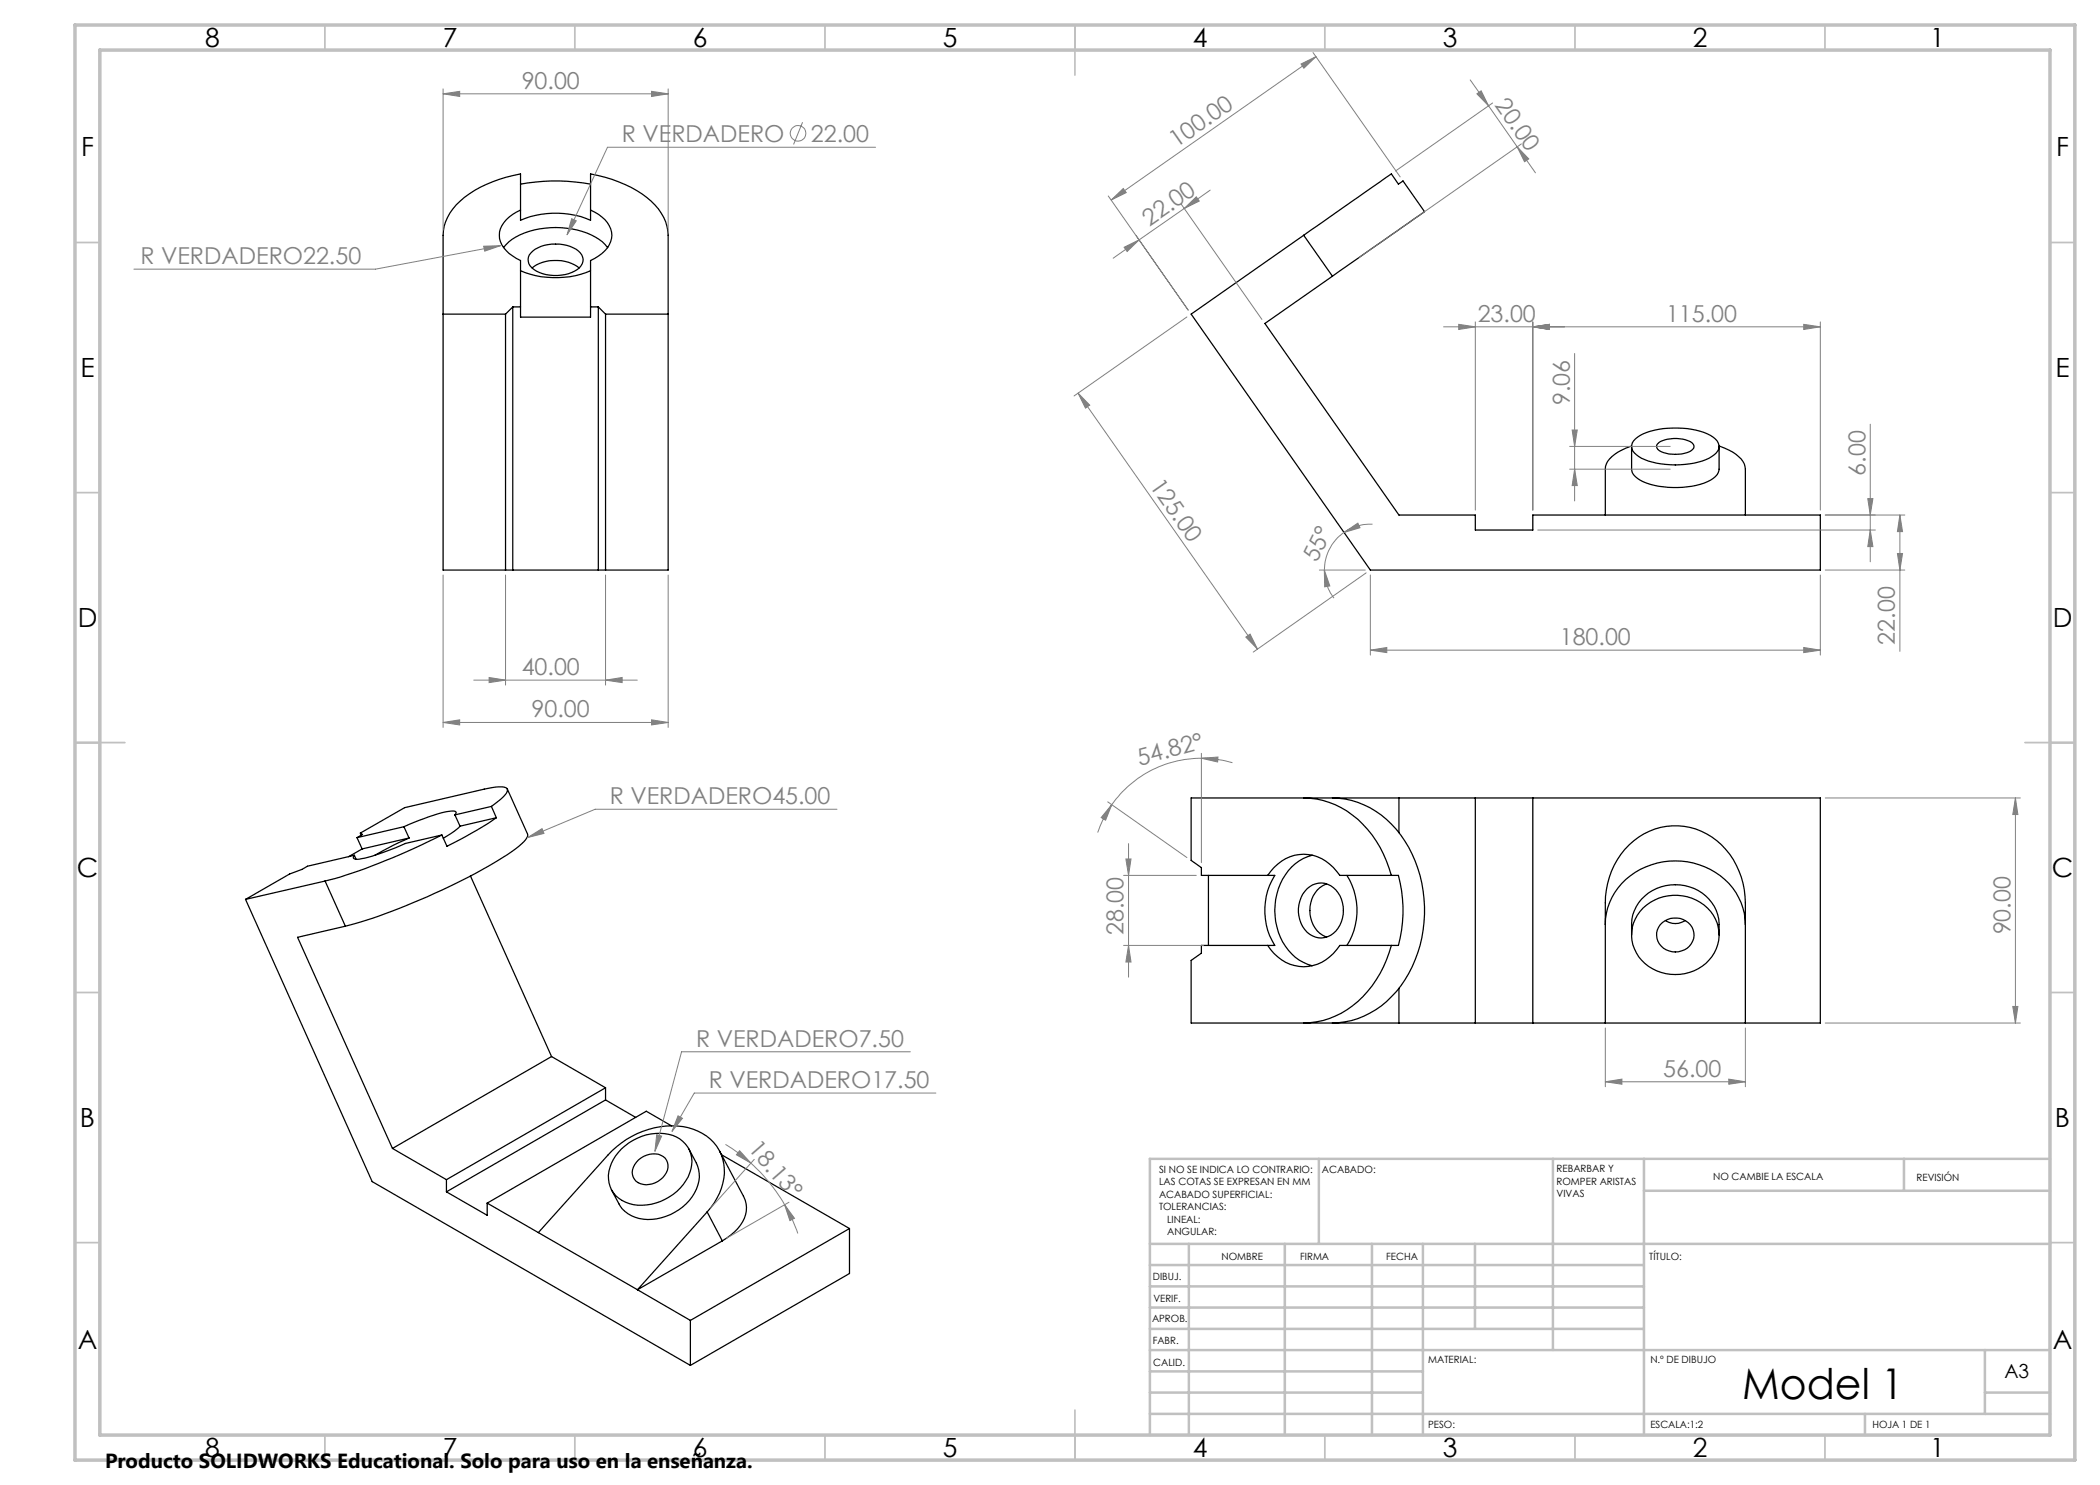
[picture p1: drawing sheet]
<svg xmlns="http://www.w3.org/2000/svg" width="420mm" height="297mm" viewBox="0 0 420 297" stroke-linecap="round" stroke-linejoin="round" font-family="sans-serif">
<g fill="none" stroke="#000" stroke-width=".25">
<path d="M104.1 36.8a38.4 38.4 0 0 1 14 0M91.2 41a23.2 23.2 0 0 1 12.9-6.2v9.3a18 18 0 0 1 14 0v-9.3a22.5 22.5 0 0 1 13.6 7 8.7 8.7 0 0 1 1.9 5.3v66.9h-45v-66.9a9 9 0 0 1 2.6-6.1zM100.7 49.5a11.8 11.8 0 0 1 8.2-3.9 15.8 15.8 0 0 1 11.6 2.8l1 1.1M104.1 42a6.7 6.7 0 0 0-4.2 4.4 4.9 4.9 0 0 0 2.6 4.8l1.6 .9v11.3h14v-11.3a6.3 6.3 0 0 0 4.3-5 5.6 5.6 0 0 0-3.4-4.7l-.9-.4M104.1 54.1a18.4 18.4 0 0 0 14 0M106.4 53.6a8.1 8.1 0 0 1 9.4 0M106.6 50.2a8.2 8.2 0 0 1 9.1 0 2.27 2.27 0 0 1 .9 2.2 2.27 2.27 0 0 1-1.7 1.8 8.3 8.3 0 0 1-8.5-.7 2.09 2.09 0 0 1 .2-3.3zM260.7 47.1l17.6-12.3 1.4 2 .9-.6 4.3 6.1-18.4 12.9M260.7 47.1l-22.5 15.7 35.9 51.2h90v-11h-57.5v3h-11.5v-3h-15.3l-26.8-38.3 13.5-9.5M260.7 47.1l5.8 8.1M88.6 62.8h12.5M101.1 62.8v51.2"/>
<path d="M102.6 61.4l-1.5 1.4M102.6 61.4h1.5M102.6 61.4v52.6M118.1 61.4h1.6M119.7 61.4l1.4 1.4M119.7 61.4v52.6M121.1 62.8v51.2M121.1 62.8h12.5M326.3 89.3v4.5a3.7 3.7 0 0 0 3 2.8 18.1 18.1 0 0 0 12.8-.6 2.72 2.72 0 0 0 1.7-2.2v-4.5M326.3 89.2a8.4 8.4 0 0 0-5 3.6l-.2 1v9.2M327.1 87.8a12.3 12.3 0 0 1 8.4-2.2 12 12 0 0 1 7.6 2.2 1.89 1.89 0 0 1-.2 3.1 13.6 13.6 0 0 1-8.8 2.1 10.7 10.7 0 0 1-7.2-2.4 1.82 1.82 0 0 1 .2-2.8zM331.5 88.8a5.4 5.4 0 0 1 4.5-1l1.1 .2a1.74 1.74 0 0 1 1.7 1.4 2.15 2.15 0 0 1-1.9 1.3 6.4 6.4 0 0 1-5.3-.8 .83 .83 0 0 1-.1-1.1z"/>
<path d="M343.8 89.2a8.4 8.4 0 0 1 5.1 3.6l.2 1v9.2M101.5 157.8l4 9.1a2.53 2.53 0 0 1-1.3 1.9 77.2 77.2 0 0 1-15.9 9.2l-7.1 3.1a85.2 85.2 0 0 1-12.1 4.1M238.2 159.6h125.9v45h-125.9v-12.5l2.1-1.5v-1.5h14.7a13.3 13.3 0 0 1 0-14h-14.7v-1.6l-2.1-1.4zM260.7 159.6a17.4 17.4 0 0 1 14.5 8.6 25.2 25.2 0 0 1 3.1 6.9M266.5 159.6a17.9 17.9 0 0 1 15.3 9.9 26.4 26.4 0 0 1-2.5 28.8 17.3 17.3 0 0 1-12.8 6.3M279.8 159.6v6.9M295.1 159.6v45M306.6 159.6v45M49.1 179.9l25.3 56.4 63.7 36.8M65 176.2l-15.9 3.7M65 176.2l4.1 9M70.9 171.1l-9.4 2.1-1.1 .7-2.5 .9-8.8 5.1"/>
<path d="M70.9 171.1l.3 .8M71.4 167.5l1 2.3M72.1 166.6l.4 .3-1.1 .6M72.1 166.6l.1 .4M72.4 169.8l-2.7 1.5M80.8 165.3l1 2.3M80.8 165.3l-9.4 2.2M81.8 167.6l-3.1 1.4-3.7 2.1M81.8 167.6l-9.4 2.2M88.4 167a122.3 122.3 0 0 1-23.4 9.2M88.4 167l-7.3 1.7-3.1 1.3a20.4 20.4 0 0 1-6.9 1.8l-.4-.1 .2-.6M91 163l.2-.5-.1-.2a11 11 0 0 0-5.4 1.1l-4.9 1.9"/>
<path d="M91 163l1 2.2M92 165.2l-1.2 1.1-2.1 1.4M94.1 175.2l16.2 36.1M98.3 161.3l2.7-2.3a1.08 1.08 0 0 0 .3-1.4 7.2 7.2 0 0 0-4.5 .2l-15.9 3.7-8.8 5.1M98.3 161.3l1 2.2M98.3 161.3l-7.3 1.7M99.3 163.5a76.1 76.1 0 0 1-9.9 5.8l-1-2.3M99.3 163.5l-7.3 1.7M241.7 175.1v14M253.5 175.1a8.2 8.2 0 0 1 10.8-3.4 10.8 10.8 0 0 1 3.7 3.4h11.7a26.9 26.9 0 0 1 0 14h-11.7a8.2 8.2 0 0 1-11.7 2.9 9.6 9.6 0 0 1-2.8-2.9M261.4 177.8a4 4 0 0 1 6.6 1.4 6.2 6.2 0 0 1-1.8 7.8 4.3 4.3 0 0 1-6.2-3 6.3 6.3 0 0 1 1.4-6.2zM262.5 171.1a9.9 9.9 0 0 0-7.1 7.7 12.3 12.3 0 0 0 4.4 13.2l1.7 .9 1 .2"/>
<path d="M265.3 176.8a5.9 5.9 0 0 0-2.3 8.8 4.5 4.5 0 0 0 2.3 1.8M269.4 175.1a13.1 13.1 0 0 1 0 14M69.1 185.2l-9.6 2.3 19 42.2M278.3 189.1a20.9 20.9 0 0 1-12.5 14.6 16.9 16.9 0 0 1-5.1 .9M279.8 197.7v6.9M321.1 184.9a12.9 12.9 0 0 1 10.3-12.3 14.5 14.5 0 0 1 16.3 6.9 11.8 11.8 0 0 1 1.4 5.4M326.3 187v-2.1a8.3 8.3 0 0 1 8.8-8 8.4 8.4 0 0 1 8.7 8v2.1M328.6 181.6a9.2 9.2 0 0 1 14.5 2.2 7.8 7.8 0 0 1-6.1 10.9 8.9 8.9 0 0 1-10.4-5.8 7.4 7.4 0 0 1 2-7.3zM332.5 184.5a3.8 3.8 0 0 1 4-.7 3.8 3.8 0 0 1 2.3 3.3 3.8 3.8 0 0 1-3.7 3.3 3.8 3.8 0 0 1-3.8-3.3 3.1 3.1 0 0 1 1.2-2.6zM333.1 184.1a3.6 3.6 0 0 0 3.9 0M110.3 211.3l10.8 6.3M110.3 211.3l-31.8 18.4"/>
<path d="M121.1 220l-31.8 18.4M121.1 220l6 3.5M121.1 217.6l-31.8 18.3M121.1 217.6v2.4M321.1 204.6v-24a15.2 15.2 0 0 1 11-15.1 13.7 13.7 0 0 1 15.7 8.7 16.3 16.3 0 0 1 1.3 6.4v24M78.5 229.7l10.8 6.2M89.3 235.9v2.5M89.3 238.4l8.1 4.7v-2.5M124.3 229.8a10.2 10.2 0 0 1 11-2.4 5.7 5.7 0 0 1 2.3 8 10.7 10.7 0 0 1-11.7 5.3 5.6 5.6 0 0 1-3.6-8 9.2 9.2 0 0 1 2-2.9zM127.7 232a4 4 0 0 1 5.3-.4 2.91 2.91 0 0 1-.9 4.3 3.7 3.7 0 0 1-5.2 0 2.92 2.92 0 0 1 .8-3.9zM134.3 225.2l-5-3-31.9 18.4M137.8 229.8a10.4 10.4 0 0 1 2 4.9 9 9 0 0 1-5.7 8.2 8.3 8.3 0 0 1-9.7-1.1l-2.1-3.9"/>
<path d="M143.9 230.2l4.8 9.1a5.5 5.5 0 0 1-1.2 6.4l-1.3 1.3-1.7 1.2M144.3 231l25.6 14.7M97.4 240.6l10.3 5.9M107.7 246.5l30.4 17.6M141.4 242.4a11.2 11.2 0 0 0 2.9-11.5 10.2 10.2 0 0 0-10-5.7 17.5 17.5 0 0 0-12.7 5.8l-13.9 15.5M141.4 242.4l-13.9 15.5 17-9.7M141.4 242.4l3.1 5.8M169.9 245.7l-31.8 18.4M169.9 245.7v9l-31.8 18.4M138.1 264.1v9"/>
</g>
<g fill="none" stroke="#808080" stroke-width=".2">
<path d="M88.6 18.8l3.3-.5v1zM88.6 17.8v28.2M88.6 18.8h45M130.3 18.3l3.3 .5-3.3 .5zM133.6 17.8v28.2M260.2 12.8l3-1.5-2.4 2.3zM262.6 10.5l17.4 24.9M263.2 11.3l-41 28.7M294 16l3.7 5.2M295.4 18.8l.8-.6 1.5 3zM160.5 24.4l-1.8 4.5M175.1 29.5h-53.6l-8.1 17.5"/>
<path d="M221.7 39.2l15.9 22.8M242 38l-5.1 3.7M297.7 21.2l9.4 13.4M298.5 20.6l-19.4 13.6M303.4 29.3l2.4 2.5-.9 .5zM304.3 28.8l-32.5 22.7M96.7 49.2l3.4-.1-3.2 1.1zM100.1 49.1l-25 4.7h-48.3M114.3 43.7l1 .5-1.9 2.8zM222.2 40l2.4-2.3 .6 .8zM224.8 49.5l3-1.5-2.4 2.3zM227.8 48l-5.2 3.6"/>
<path d="M236.3 40.8l16.1 23.1M236.9 41.7l-9.1 6.3M236.9 41.7l2.4-2.3 .6 .8zM215.6 78.6l2.3 2.4-.8 .6zM215.6 78.6l35.9 51.2M237.4 63.4l-22.6 15.8M288.7 65.4h75.4M291.7 64.9l3.4 .5-3.4 .5zM295.1 64.4v37.6M306.6 65.4l3.3-.5v1zM306.6 64.4v37.6M314.9 70.7v29.5"/>
<path d="M360.8 64.9l3.3 .5-3.3 .5zM364.1 64.4v37.6M313.9 89.3h20.1M313.9 93.8h20.1M314.4 86h1.1l-.6 3.3zM314.9 93.8l.6 3.3h-1.1zM373.6 99.7h1l-.5 3.3zM374.1 84.8v27.6M88.6 115v30.5M101.1 115v22M121.1 115v22M133.6 115v30.5"/>
<path d="M263.9 114h9.1M264.9 114l1.1 3.2-1.1 .2zM264.9 114a9 9 0 0 0 1.9 5.6M268.8 106.5l2.8-1.9 .4 .9zM268.8 106.5a9.3 9.3 0 0 0-3.9 7.5M273.2 114.6l-22.6 15.8M274.1 115v16M274.5 104.8a9.2 9.2 0 0 0-5.7 1.7M307.6 106h67.5M364.1 115v16M365.1 103h15.9M365.1 114h15.9"/>
<path d="M374.1 106l.5 3.3h-1zM379.5 110.7h1l-.5 3.3zM380 103l.5 3.3h-1zM380 103v27.3M94.8 136h32.7M97.8 135.5l3.3 .5-3.3 .5zM121.1 136l3.3-.5v1zM249.2 127.4l.8-.6 1.5 3zM274.1 130l3.3-.5v1zM274.1 130h90M360.8 129.5l3.3 .5-3.3 .5zM88.6 144.5l3.3-.5v1z"/>
<path d="M88.6 144.5h45M130.3 144l3.3 .5-3.3 .5zM240.3 151.7l3.3-.3-.1 1zM240.3 151.7a21.8 21.8 0 0 0-17.9 9.2M240.3 151.7a22.4 22.4 0 0 1 6.2 .8M240.3 150.7v21.8M365.1 159.6h39M403.1 159.6l.5 3.3h-1zM403.1 159.6v45M105.6 167.5l2.8-1.8 .4 1zM167.4 161.9h-48.4l-13.4 5.6M221.5 160.4l15.9 11.1"/>
<path d="M222.4 160.9l-1.3 3.1-.9-.5zM222.4 160.9a21.7 21.7 0 0 0-2.9 5.6M224.7 175.1h14.6M225.2 171.8h1l-.5 3.3zM225.7 168.7v26.7M224.7 189.1h16M225.7 189.1l.5 3.3h-1zM182.1 210.4h-45.8l-5.3 19.9M187.2 218.6h-48.3l-4.5 7.7M321.1 216.4l3.3-.6v1zM321.1 205.6v11.7M321.1 216.4h28"/>
<path d="M345.8 215.8l3.3 .6-3.3 .4zM349.1 205.6v11.7M365.1 204.6h39M402.6 201.3h1l-.5 3.3zM131.3 226.9l1 .3-1.3 3.1zM135.6 223.2l.9 .5-2.1 2.6zM145.1 228.9l2.6 1.7 2.5 2M147.9 230.1l2.3 2.5-2.9-1.6zM150.2 232.6a33.9 33.9 0 0 1 6.7 8.3M150.8 231.9l-8.7 9.7M156.9 240.9l2 2.8-.9 .4zM156.9 240.9a30.2 30.2 0 0 1 2.7 5.8"/>
<path d="M157.8 240.4l-12.5 7.2"/>
<circle cx="159.6" cy="26.7" r="1.55"/>
</g>
<g fill="none" stroke="#c0c0c0" stroke-width=".35">
<path d="M65 5v5M115 5v5M165 5v5M215 5v10M265 5v5M315 5v5M365 5v5M15 48.5h5M410 48.5h5M15 98.5h5M410 98.5h5M15 148.5h10"/>
<path d="M405 148.5h10M15 198.5h5M410 198.5h5M15 248.5h5M410 248.5h5M65 287v5M115 287v5M165 287v5M215 282v10M265 287v5M315 287v5M365 287v5"/>
</g>
<g fill="none" stroke="#c0c0c0" stroke-width=".5">
<path d="M263.8 231.8v17M310.6 231.8v38.2M328.8 231.8v55.2M328.8 238.2h81.2M380.8 231.8v6.4M410 231.8h-180v55.2M230 248.8h180M230 257.3h98.8M230 253h98.8M237.8 248.8v38.2M257 248.8v38.2M274.4 248.8v38.2"/>
<path d="M284.6 248.8v38.2M295 248.8v17M230 265.8h98.8M230 261.5h98.8M230 278.5h54.6M230 274.3h54.6M230 270h180M397 278.5h13M397 270v12.8M230 282.8h180M373 282.8v4.2"/>
</g>
<path d="M15 5h400v287h-400zM20 10h390v277h-390z" fill="none" stroke="#c0c0c0" stroke-width=".7"/>
<g fill="#808080">
<path d="M156.9 240.9l2 2.8-.9 .4zM147.9 230.1l2.3 2.5-2.9-1.6z"/>
<path d="M274.1 130l3.3-.5v1zM360.8 129.5l3.3 .5-3.3 .5zM306.6 65.4l3.3-.5v1zM360.8 64.9l3.3 .5-3.3 .5zM291.7 64.9l3.4 .5-3.4 .5zM306.6 65.4l3.3-.5v1zM105.6 167.5l3.2-.8-.4-1zM131.3 226.9l-.3 3.4 1.3-3.1zM135.6 223.2l-1.2 3.1 2.1-2.6zM114.3 43.7l-.9 3.3 1.9-2.8zM96.7 49.2l.2 1 3.2-1.1z"/>
<path d="M88.6 144.5l3.3-.5v1zM130.3 144l3.3 .5-3.3 .5z"/>
<path d="M97.8 135.5l3.3 .5-3.3 .5zM121.1 136l3.3-.5v1z"/>
<path d="M130.3 18.3l3.3 .5-3.3 .5zM88.6 18.8l3.3-.5v1z"/>
<path d="M240.3 151.7l3.3-.3-.1 1zM222.4 160.9l-1.3 3.1-.9-.5z"/>
<path d="M224.8 49.5l3-1.5-2.4 2.3zM236.9 41.7l2.4-2.3 .6 .8zM222.2 40l2.4-2.3 .6 .8zM260.2 12.8l3-1.5-2.4 2.3z"/>
<path d="M268.8 106.5l2.8-1.9 .4 .9zM264.9 114l1.1 3.2-1.1 .2z"/>
<path d="M374.1 106l.5 3.3h-1zM373.6 99.7h1l-.5 3.3z"/>
<path d="M380 103l.5 3.3h-1zM379.5 110.7h1l-.5 3.3zM314.4 86h1.1l-.6 3.3zM314.9 93.8l.6 3.3h-1.1zM403.1 159.6l.5 3.3h-1zM402.6 201.3h1l-.5 3.3z"/>
<path d="M225.2 171.8h1l-.5 3.3zM225.7 189.1l.5 3.3h-1z"/>
<path d="M215.6 78.6l2.3 2.4-.8 .6zM249.2 127.4l.8-.6 1.5 3z"/>
<path d="M295.4 18.8l.8-.6 1.5 3zM303.4 29.3l2.4 2.5-.9 .5z"/>
<path d="M321.1 216.4l3.3-.6v1zM345.8 215.8l3.3 .6-3.3 .4z"/>
</g>
<text font-size="8.5" x="348.4" y="279.7">Model 1</text>
<g font-size="5.3">
<text x="41" y="9.5">8</text>
<text x="88.5" y="9.5">7</text>
<text x="138.5" y="9.5">6</text>
<text x="188.5" y="9.5">5</text>
<text x="238.5" y="9.5">4</text>
<text x="288.5" y="9.5">3</text>
<text x="338.5" y="9.5">2</text>
<text x="386" y="9.5">1</text>
<text x="16.2" y="31.2">F</text>
<text x="411.2" y="31.2">F</text>
<text x="16.1" y="75.5">E</text>
<text x="411.1" y="75.5">E</text>
<text x="15.5" y="125.5">D</text>
<text x="410.5" y="125.5">D</text>
<text x="15.4" y="175.5">C</text>
<text x="410.4" y="175.5">C</text>
<text x="16" y="225.5">B</text>
<text x="411" y="225.5">B</text>
<text x="15.5" y="269.7">A</text>
<text x="410.5" y="269.7">A</text>
<text x="41" y="291.5">8</text>
<text x="88.5" y="291.5">7</text>
<text x="138.5" y="291.5">6</text>
<text x="188.5" y="291.5">5</text>
<text x="238.5" y="291.5">4</text>
<text x="288.5" y="291.5">3</text>
<text x="338.5" y="291.5">2</text>
<text x="386" y="291.5">1</text>
</g>
<g font-size="4.7" fill="#808080">
<text x="104.3" y="17.8">90.00</text>
<text x="298.9" y="21" transform="rotate(55 298.9 21)">20.00</text>
<text x="124.4" y="28.4">R VERDADERO</text>
<text x="162.2" y="28.4">22.00</text>
<text x="235.3" y="29.6" transform="rotate(-35 235.3 29.6)">100.00</text>
<text x="229.9" y="45.3" transform="rotate(-35 229.9 45.3)">22.00</text>
<text x="28.1" y="52.8">R VERDADERO22.50</text>
<text x="295.5" y="64.4">23.00</text>
<text x="333.2" y="64.4">115.00</text>
<text x="313.9" y="81" transform="rotate(-90 313.9 81)">9.06</text>
<text x="373.1" y="95.2" transform="rotate(-90 373.1 95.2)">6.00</text>
<text x="229.8" y="97.1" transform="rotate(55 229.8 97.1)">125.00</text>
<text x="263.4" y="112.7" transform="rotate(-64 263.4 112.7)">55°</text>
<text x="312" y="129">180.00</text>
<text x="379" y="128.9" transform="rotate(-90 379 128.9)">22.00</text>
<text x="104.3" y="135">40.00</text>
<text x="106.3" y="143.5">90.00</text>
<text x="227.9" y="153.1" transform="rotate(-15 227.9 153.1)">54.82°</text>
<text x="121.9" y="160.8">R VERDADERO45.00</text>
<text x="224.7" y="187" transform="rotate(-90 224.7 187)">28.00</text>
<text x="402.1" y="186.9" transform="rotate(-90 402.1 186.9)">90.00</text>
<text x="139.2" y="209.3">R VERDADERO7.50</text>
<text x="332.6" y="215.3">56.00</text>
<text x="141.8" y="217.6">R VERDADERO17.50</text>
<text x="149.5" y="229.8" transform="rotate(49 149.5 229.8)">18.13°</text>
</g>
<text font-size="4.1" x="21" y="293.7">Producto SOLIDWORKS Educational. Solo para uso en la enseñanza.</text>
<text font-size="3.9" x="400.9" y="275.5">A3</text>
<g font-size="2">
<text x="231.8" y="234.6">SI NO SE INDICA LO CONTRARIO:</text>
<text x="231.8" y="237.1">LAS COTAS SE EXPRESAN EN MM</text>
<text x="231.8" y="239.6">ACABADO SUPERFICIAL:</text>
<text x="264.4" y="234.6">ACABADO:</text>
<text x="311.3" y="234.5">REBARBAR Y</text>
<text x="311.3" y="237">ROMPER ARISTAS</text>
<text x="311.3" y="239.5">VIVAS</text>
<text x="342.6" y="236">NO CAMBIE LA ESCALA</text>
<text x="383.3" y="236.2">REVISIÓN</text>
<text x="231.8" y="242.1">TOLERANCIAS:</text>
<text x="233.4" y="244.6">LINEAL:</text>
<text x="233.4" y="247.1">ANGULAR:</text>
<text x="244.3" y="252">NOMBRE</text>
<text x="260" y="251.9">FIRMA</text>
<text x="277.2" y="251.9">FECHA</text>
<text x="329.9" y="251.9">TÍTULO:</text>
<text x="230.6" y="256.1">DIBUJ.</text>
<text x="230.7" y="260.3">VERIF.</text>
<text x="230.4" y="264.4">APROB.</text>
<text x="230.5" y="268.8">FABR.</text>
<text x="230.7" y="273.1">CALID.</text>
<text x="285.6" y="272.5">MATERIAL:</text>
<text x="330.1" y="272.5">N.º DE DIBUJO</text>
<text x="285.6" y="285.5">PESO:</text>
<text x="330.1" y="285.6">ESCALA:1:2</text>
<text x="374.5" y="285.6">HOJA 1 DE 1</text>
</g>
</svg>
